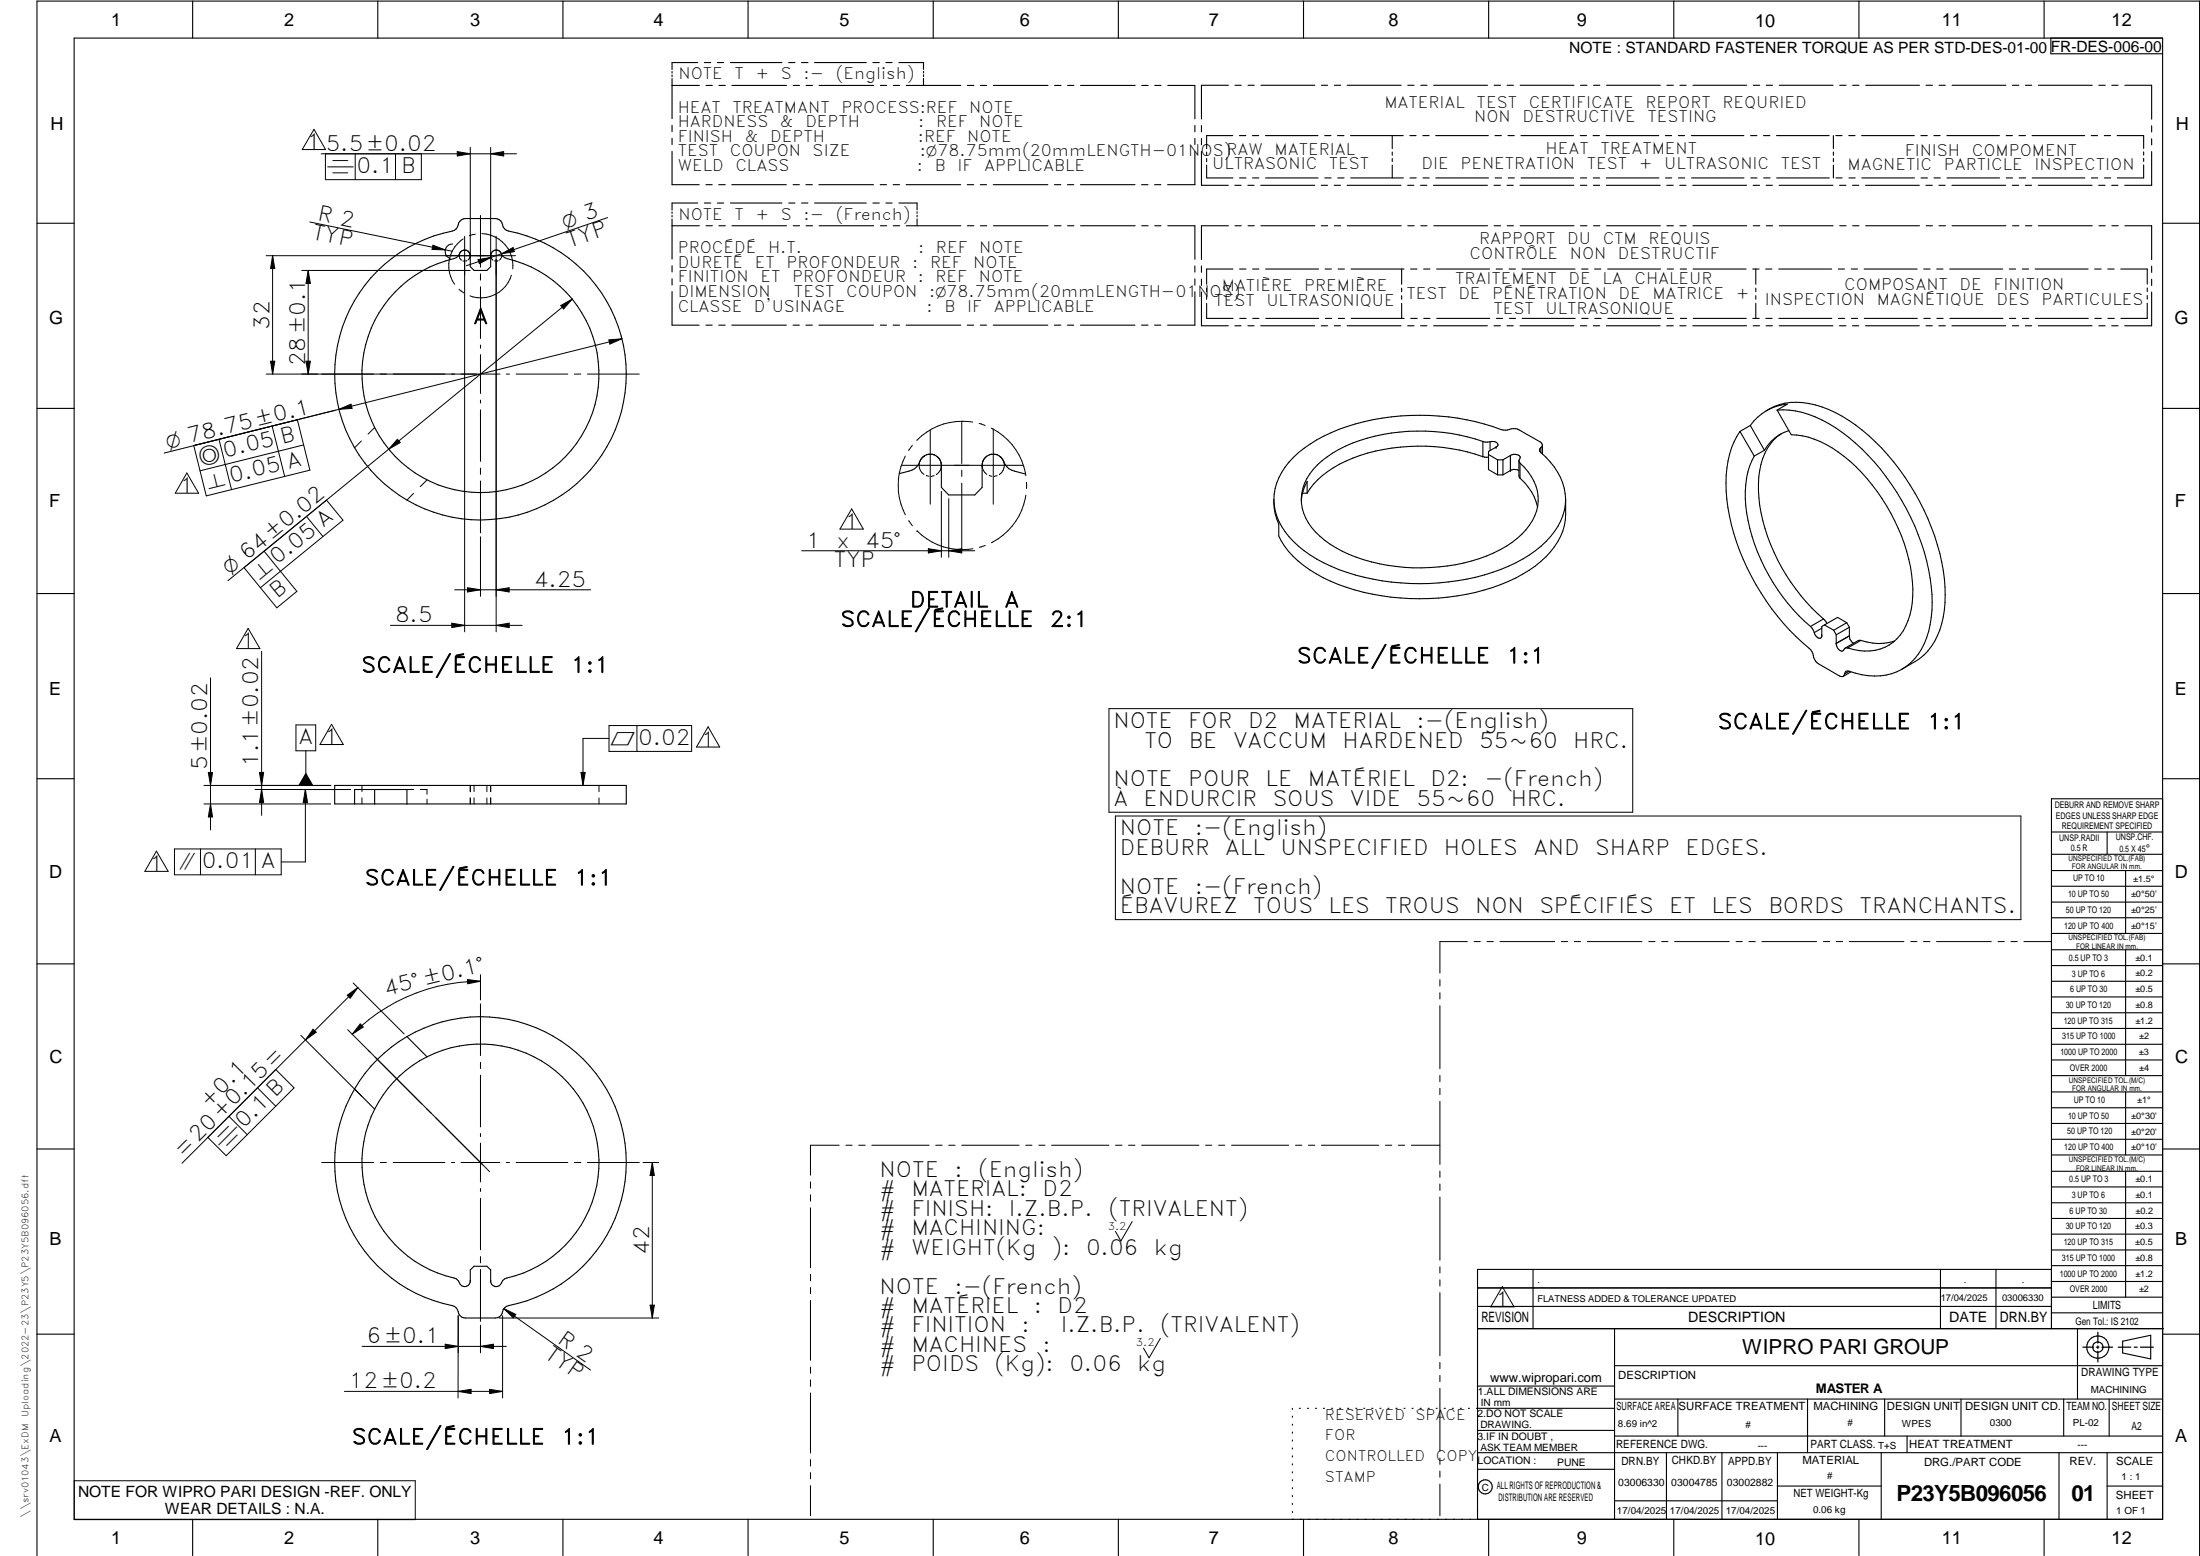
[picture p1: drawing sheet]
<svg xmlns="http://www.w3.org/2000/svg" width="594mm" height="420mm" viewBox="0 0 594 420" stroke-linecap="round" stroke-linejoin="round" font-family="sans-serif">
<g fill="none" stroke="#000" stroke-width=".3">
<path d="M20 10.3h564v400h-564zM52 .3v10M102 .3v10M152 .3v10M181.5 19.3v.4M188.4 16.9h-6.9v1.9M190.2 16.9h1.7M193.7 16.9h1.7M197.2 16.9h14M202 .3v10M213 16.9h1.7M216.4 16.9h1.8"/>
<path d="M220 16.9h13.9M235.7 16.9h1.7M239.2 16.9h1.7M242.7 16.9h6.7v1.9M249.4 19.3v.4M252 .3v10M302 .3v10M352 .3v10M402 .3v10M452 .3v10M502 .3v10M552 .3v10"/>
<path d="M553.8 10.3v4.2h30.2M181.5 33.8v1.8M181.5 37.3v1.7M181.5 23.1h7.3M181.5 20.2v.5M181.5 21.2v10.8M190.7 23.1h1.7M194.1 23.1h1.8M197.6 23.1h14.8M214.2 23.1h1.7M217.7 23.1h1.7M221.2 23.1h14.7"/>
<path d="M237.7 23.1h1.7M241.2 23.1h1.7M244.7 23.1h14.8M249.4 20.2v.5M249.4 21.2v1.9M261.2 23.1h1.8M264.7 23.1h1.7M268.3 23.1h14.7M284.8 23.1h1.7M288.3 23.1h1.7M291.8 23.1h14.7M308.3 23.1h1.7"/>
<path d="M311.8 23.1h1.7M315.3 23.1h7.4v9M322.7 33.9v1.7M322.7 37.4v1.7M324.4 33.9v1.7M324.4 37.4v1.7M331.7 23h-7.3v9.1M332.9 36.6h-7.1v3.5M333.5 23h1.7M334.7 36.6h1.7M337 23h1.7M338.2 36.6h1.7"/>
<path d="M340.5 23h14.5M341.7 36.6h14.2M356.8 23h1.7M357.7 36.6h1.7M360.3 23h1.7M361.2 36.6h1.7M363.8 23h14.6M364.7 36.6h14.2M376 36.6v3.5M380.1 23h1.7M380.7 36.6h1.7M383.7 23h1.7"/>
<path d="M384.2 36.6h1.7M387.1 23h14.6M387.7 36.6h14.2M403.5 23h1.7M403.7 36.6h1.7M407 23h1.7M407.2 36.6h1.7M410.5 23h14.5M410.7 36.6h14.2M426.7 36.6h1.7M426.8 23h1.7M430.2 36.6h1.7"/>
<path d="M430.3 23h1.7M433.7 36.6h14.2M433.8 23h14.5M449.7 36.6h1.7M450.1 23h1.8M453.2 36.6h1.7M453.6 23h1.7M456.7 36.6h14.2M457.2 23h14.5M472.7 36.6h1.7M473.4 23h1.8M476.2 36.6h1.7"/>
<path d="M477 23h1.7M479.7 36.6h14.2M480.5 23h14.5M495.1 36.6v3.5M495.7 36.6h1.7M496.8 23h1.7M499.2 36.6h1.7M500.3 23h1.7M502.7 36.6h14.2M503.8 23h14.5M518.7 36.6h1.7M520.1 23h1.7"/>
<path d="M522.2 36.6h1.7M523.6 23h1.7M525.7 36.6h14.2M527.1 23h14.5M541.7 36.6h1.7M543.4 23h1.8M545.2 36.6h1.7M546.9 23h1.7M548.7 36.6h14.2M550.5 23h14.5M564.7 36.6h1.7M566.8 23h1.7"/>
<path d="M568.2 36.6h1.7M570.3 23h1.7M571.7 36.6h7.2v3.5M573.8 23h7.2v9.2M581 34v1.6M581 37.5v1.7M181.5 40.9v9h7.3M181.5 57.2v.5M181.5 58.2v.4M181.5 59.1v10.9M188.4 54.8h-6.9v1.9M190.2 54.8h1.7"/>
<path d="M190.6 49.9h1.7M193.7 54.8h1.7M194.1 49.9h1.7M197.2 54.8h14M197.6 49.9h14.7M213 54.8h1.7M214.2 49.9h1.7M216.4 54.8h1.8M217.6 49.9h1.8M220 54.8h13.9M221.1 49.9h14.8M235.7 54.8h1.7"/>
<path d="M237.7 49.9h1.7M239.2 54.8h1.7M241.2 49.9h1.7M242.7 54.8h4.9v1.9M244.7 49.9h14.7M247.6 57.2v.4M247.6 58.1v.4M247.6 59.1v1.9M261.2 49.9h1.7M264.7 49.9h1.7M268.2 49.9h14.7M284.7 49.9h1.8"/>
<path d="M288.2 49.9h1.7M291.8 49.9h14.7M308.3 49.9h1.7M311.8 49.9h1.7M322.7 40.9v9h-7.4M324.4 40.9v9.1h7.3M325.8 44.6v3.4h7.1M325.8 41.1v.8M325.8 42.8v.8M333.5 50h1.6M334.7 48h1.8M337 50h1.7"/>
<path d="M338.2 48h1.7M340.4 50h14.6M341.8 48h14.1M356.8 50h1.7M357.8 48h1.6M360.3 50h1.7M361.2 48h1.8M363.8 50h14.5M364.7 48h14.3M376 41.1v.8M376 42.8v.8M376 44.6v3.4"/>
<path d="M380.1 50h1.7M380.7 48h1.7M383.6 50h1.7M384.3 48h1.6M387.1 50h14.6M387.7 48h14.2M403.4 50h1.8M403.7 48h1.8M406.9 50h1.7M407.2 48h1.7M410.5 50h14.5M410.8 48h14.1"/>
<path d="M426.8 50h1.7M426.8 48h1.6M430.2 48h1.8M430.3 50h1.7M433.7 48h14.3M433.8 50h14.5M449.7 48h1.7M450.1 50h1.7M453.3 48h1.6M453.6 50h1.7M456.8 48h14.2M457.1 50h14.5"/>
<path d="M472.8 48h1.7M473.4 50h1.7M476.2 48h1.8M476.9 50h1.7M479.8 48h14.2M480.4 50h14.6M495.1 41.1v.8M495.1 42.8v.8M495.1 44.6v3.4M495.8 48h1.7M496.7 50h1.8M499.3 48h1.7"/>
<path d="M500.2 50h1.7M502.7 48h14.3M503.8 50h14.5M518.7 48h1.8M520.1 50h1.7M522.3 48h1.7M523.6 50h1.7M525.8 48h14.2M527.1 50h14.5M541.8 48h1.7M543.4 50h1.7M545.2 48h1.8"/>
<path d="M546.9 50h1.7M548.8 48h14.2M550.4 50h14.5M564.8 48h1.7M566.7 50h1.7M568.3 48h1.7M570.2 50h1.7M578.9 41v.9M578.9 42.8v.8M578.9 44.5v3.5h-7.2M581 40.9v9.1h-7.3M10 60.3h10"/>
<path d="M101.9 73.2a40.9 40.9 0 0 1 20.8-11 2.71 2.71 0 0 0 1.2-2 2.15 2.15 0 0 1 1.8-1.2h8a2.24 2.24 0 0 1 2.2 2.3l.8 .9a39.4 39.4 0 0 1 30.6 50.9 39.4 39.4 0 0 1-54.7 23.3 39.4 39.4 0 0 1-15.6-57.3l3.2-4.1zM127 69.1v2.9l1 1h3.5l1-1v-2.9M127 69.1h.1M127 69.1a1.5 1.5 0 0 0-1.2-1.6 1.5 1.5 0 0 0-1.7 1l-.8 1.1a32.1 32.1 0 0 0-24.4 23.1 32.1 32.1 0 0 0 9.5 32.2 32 32 0 0 0 49.8-9.2 32 32 0 0 0-21.3-45.9 2.33 2.33 0 0 1-1.7-1.7 1.48 1.48 0 0 0-1.8-.5 1.48 1.48 0 0 0-.9 1.5M132.5 69.1h.1M181.5 71.8v1.6M181.5 75.3v1.7M181.5 78.7v9.1h7.3M181.5 61h7.3M190.7 61h1.7M194.1 61h1.8M197.6 61h14.8"/>
<path d="M214.2 61h1.7M217.7 61h1.7M221.2 61h14.7M237.7 61h1.7M241.2 61h1.7M244.7 61h14.8M261.2 61h1.8M264.7 61h1.7M268.3 61h14.7M284.8 61h1.7M288.3 61h1.7M291.8 61h14.7"/>
<path d="M308.3 61h1.7M311.8 61h1.7M315.3 61h7.4v9M322.7 71.8v1.7M322.7 75.3v1.7M322.7 78.8v9h-7.4M324.4 71.8v1.7M324.4 75.4v1.6M324.4 78.8v9.2h7.3M325.8 77.8v1M325.8 79.8v1M331.7 61h-7.3v9.1"/>
<path d="M332.9 72.6h-7.1v4.2M333.5 61h1.7M334.7 72.6h1.8M337 61h1.7M338.2 72.6h1.7M340.5 61h14.5M341.8 72.6h14.3M356.8 61h1.7M357.8 72.6h1.7M360.3 61h1.7M361.4 72.6h1.6M363.8 61h14.6"/>
<path d="M364.8 72.6h14.3M378.5 72.6v4.2M378.5 77.8v1M378.5 79.8v1M380.1 61h1.8M380.9 72.6h1.7M383.7 61h1.7M384.4 72.6h1.7M387.2 61h14.5M387.9 72.6h14.3M403.5 61h1.7M404 72.6h1.7"/>
<path d="M407 61h1.7M407.5 72.6h1.7M410.5 61h14.5M411 72.6h14.3M426.8 61h1.7M427.1 72.6h1.7M430.3 61h1.7M430.6 72.6h1.7M433.8 61h14.5M434.1 72.6h14.3M450.1 61h1.8M450.2 72.6h1.7"/>
<path d="M453.6 61h1.7M453.7 72.6h1.7M457.2 61h14.5M457.2 72.6h14.3M473.3 72.6h1.7M473.4 61h1.8M474.1 72.6v4.2M474.1 77.8v1M474.1 79.8v1M476.8 72.6h1.7M477 61h1.7M480.3 72.6h14.3"/>
<path d="M480.5 61h14.5M496.4 72.6h1.7M496.8 61h1.7M499.9 72.6h1.7M500.3 61h1.7M503.4 72.6h14.3M503.8 61h14.5M519.5 72.6h1.7M520.1 61h1.7M523 72.6h1.7M523.6 61h1.7M526.5 72.6h14.3"/>
<path d="M527.1 61h14.5M542.6 72.6h1.7M543.5 61h1.7M546.1 72.6h1.7M546.9 61h1.8M549.6 72.6h14.3M550.5 61h14.5M565.7 72.6h1.7M566.8 61h1.7M569.2 72.6h1.7M570.3 61h1.7M572.7 72.6h7.1v4.1"/>
<path d="M573.8 61h7.2v9.1M579.8 77.8v.9M579.8 79.8v1M581 71.9v1.7M581 75.4v1.7M581 78.9v9.1h-7.3M584 60.3h10M190.6 87.8h1.7M194.1 87.8h1.7M197.6 87.8h14.7M214.2 87.8h1.7M217.6 87.8h1.8"/>
<path d="M221.1 87.8h14.8M237.7 87.8h1.7M241.2 87.8h1.7M244.7 87.8h14.7M261.2 87.8h1.7M264.7 87.8h1.7M268.2 87.8h14.7M284.7 87.8h1.8M288.2 87.8h1.7M291.8 87.8h14.7M308.3 87.8h1.7M311.8 87.8h1.7"/>
<path d="M325.8 81.9v4.1h7.2M333.5 88h1.6M334.8 86h1.7M337 88h1.7M338.3 86h1.7M340.4 88h14.6M341.8 86h14.3M356.8 88h1.7M357.9 86h1.7M360.3 88h1.7M361.4 86h1.7M363.8 88h14.5"/>
<path d="M364.9 86h14.3M378.5 81.9v4.1M380.1 88h1.7M381 86h1.7M383.6 88h1.7M384.5 86h1.7M387.1 88h14.6M388 86h14.3M403.4 88h1.8M404.1 86h1.7M406.9 88h1.7M407.6 86h1.7"/>
<path d="M410.5 88h14.5M411 86h14.4M426.8 88h1.7M427.1 86h1.8M430.3 88h1.7M430.7 86h1.6M433.8 88h14.5M434.2 86h14.3M450.1 88h1.7M450.3 86h1.6M453.6 88h1.7M453.8 86h1.7"/>
<path d="M457.1 88h14.5M457.2 86h14.3M473.3 86h1.8M473.4 88h1.7M474.1 81.9v4.1M476.8 86h1.7M476.9 88h1.7M480.3 86h14.4M480.4 88h14.6M496.4 86h1.7M496.7 88h1.8M499.9 86h1.7"/>
<path d="M500.2 88h1.7M503.4 86h14.3M503.8 88h14.5M519.5 86h1.7M520.1 88h1.7M523 86h1.7M523.6 88h1.7M526.5 86h14.3M527.1 88h14.5M542.6 86h1.7M543.4 88h1.7M546.1 86h1.7"/>
<path d="M546.9 88h1.7M549.6 86h14.3M550.4 88h14.5M565.7 86h1.7M566.8 88h1.6M569.2 86h1.7M570.2 88h1.8M579.8 81.9v4.1h-7.1M10 110.3h10M400.4 119.2a51.1 51.1 0 0 0-38.9 2.2 18.7 18.7 0 0 0-9.7 10.5 12.5 12.5 0 0 0 4.6 12.9 36.7 36.7 0 0 0 20.6 8.2 48 48 0 0 0 29.8-5.5 17.1 17.1 0 0 0 8.4-10.9 12.6 12.6 0 0 0-4.7-11.5M400.4 119.2v4.1M400.4 119.2l.6 .2 1.4-.1"/>
<path d="M402.4 119.3l.4-.1a1.24 1.24 0 0 1 1.7 1.1l-.5 .4M402.4 119.3v2.4M469.9 116.5a27 27 0 0 0-3.6 18.2 64.2 64.2 0 0 0 22.6 40.7l.6 1.1 .2 1 .9 1.4 6.1 3.6a.85 .85 0 0 0 1.4-.6M469.9 116.5l3.8 6.6M472.6 114.9l-2.7 1.6M472.6 114.9l3.9 6.7M477 110.9a14.4 14.4 0 0 0-4.4 4M477 110.9a15.6 15.6 0 0 1 13.3-1.6 41.4 41.4 0 0 1 19.5 13.6 62.5 62.5 0 0 1 15.4 35.6 24.2 24.2 0 0 1-4.6 17.3 20.5 20.5 0 0 1-7 4.9M479.9 110.7a26.6 26.6 0 0 1 17.6 6.1 63.6 63.6 0 0 1 24 41.5 27.1 27.1 0 0 1-3.5 18.3 14.3 14.3 0 0 1-15.2 5.6l-3.5-1M479.9 110.7l3.8 6.7a23.6 23.6 0 0 1 14.3 5.8 51.5 51.5 0 0 1 18.4 33.9 20.8 20.8 0 0 1-3.2 14.4 11.9 11.9 0 0 1-12.7 3.9l-1.6-.4M479.9 110.7l2.7-1.6a13.9 13.9 0 0 0-5.6 1.8M481.1 117.1a13.9 13.9 0 0 0-5.9 9.9 40.9 40.9 0 0 0 4.8 24.2 53.6 53.6 0 0 0 12.4 15.9"/>
<path d="M483.1 116.3a11.5 11.5 0 0 0-6.6 5.3M584 110.3h10M254.2 125.9h.1M254.2 125.9a3 3 0 0 0-2.4-3.2 3 3 0 0 0-3.4 1.9 3.8 3.8 0 0 1-2.9 2.6l-2.6 .7M254.2 125.9v5.7l2 2h7l2-2v-5.7M265.2 125.9h.1M265.2 125.9a3 3 0 0 1 2.4-3.2 3 3 0 0 1 3.5 1.9 3.8 3.8 0 0 0 2.8 2.6l3 .8M344 134.9v.9M344 134.9a14.1 14.1 0 0 0 1.3 6.6v3.2a24.9 24.9 0 0 0 12 11.3 62.9 62.9 0 0 0 52 .1 26.4 26.4 0 0 0 12.1-11.3 13.8 13.8 0 0 0 1.4-5.9v-4M351.7 133.2h1.3M353 133.2v-3.2a12.4 12.4 0 0 0-1.6 5.3M400.4 123.3a51.4 51.4 0 0 0-38.7 2 22.1 22.1 0 0 0-8.7 7.9"/>
<path d="M400.4 123.3l1.5 .1M401.9 122.7l2.5 1.5M404 120.7h.1M404 120.7l-2.1 1.2v4.9l2.5 1.4M404.4 128.2h1.4M404.4 124.2v4M404.4 124.2h1.4M405.8 124.2v4M407.9 127a2.15 2.15 0 0 1 2.3 .1M407.9 127h.1M407.9 123h.1M407.9 123v4"/>
<path d="M407.9 123l1.2-.3a1.18 1.18 0 0 1 1.4 1 .92 .92 0 0 0 0 1.4M407.9 123l-2.1 1.2M407.9 127l-2.1 1.2M410.2 124.4v4.1l.3 .6M410.5 129.1a14.4 14.4 0 0 1 4.7 7.8M410.5 125.1v4M416 122.2a17.5 17.5 0 0 1 6.8 12.6 17.8 17.8 0 0 1-8.2 13.9 50.7 50.7 0 0 1-26 8.7 60.7 60.7 0 0 1-31.1-5.4 24.4 24.4 0 0 1-12.7-12.7l-.7-2.9M416.1 120.9a.83 .83 0 0 0 .4-.9 .83 .83 0 0 0-.6-.7l-6.1-3.4-1.7-.1-1 .3a6.3 6.3 0 0 1-4-.9 64.1 64.1 0 0 0-43.7 1.6 28.9 28.9 0 0 0-13.3 10.8 14.3 14.3 0 0 0-2.1 7.3M416.1 120.9v1.3M416.1 120.9a.78 .78 0 0 0-.1 1.3M416.5 120.2v2.4M473.7 123.1a25.5 25.5 0 0 0-1.6 17.5 52.5 52.5 0 0 0 16.8 28.6"/>
<path d="M476.5 121.6l-2.8 1.5M10 160.3h10M488.9 169.2l1 1.6M489.9 170.8l.4 .9a.89 .89 0 0 0 .8 .6 .89 .89 0 0 0 .8-.4v-.4M491.9 169.6l-2 1.2M491.9 171.5h.1M492.4 167.1l.9 1.3M492.4 167.1l-3.5 2.1M492.7 168.7l-.8 .5v2.3M492.7 168.7l2.5 1.5M495.2 170.2l.6 1.2M495.8 171.4v2.3"/>
<path d="M495.8 173.7a1.68 1.68 0 0 0 1.9 2 .93 .93 0 0 1 1.2-.7M495.8 173.7h.1M498.7 168.1l.7 1.3M498.7 168.1l-2.5-1.4-3.5 2M498.7 168.1l-3.5 2.1M499.4 169.4l-3.6 2M499.4 169.4v2.3M499.4 171.7h.1M499.4 171.7a2.15 2.15 0 0 0 1.1 2M499.4 171.7l-3.6 2M502.5 172.9l-3.6 2.1M502.5 172.9a14 14 0 0 0 9.1 .2"/>
<path d="M502.5 172.9l-.7 .1-3.5 2M584 160.3h10M499.3 181.2a.8 .8 0 0 0-1.2 .7M499.3 181.3l-1.2 .6M499.8 181.4l-2.1 1.2M10 210.3h10M90.4 212.1h78.7v5h-78.7zM95.8 217.1v-3.9h14.1v3.9M101.2 213.2v3.9M584 215.7h-30v143.1M584 210.3h10M554 224.7h30"/>
<path d="M554 230.7h30M554 235.1h30M554 239.3h30M569 224.7v6M574 235.1v17M554 243.6h30M554 247.8h30M554 252.1h30M554 256.5h30M574 256.5v33.9M10 260.3h10M109.9 279.9a39.4 39.4 0 0 1 56.8 20.5 39.4 39.4 0 0 1-30 52.4 2.43 2.43 0 0 0-1.2 2 1.89 1.89 0 0 1-1.8 1.1h-8a2.32 2.32 0 0 1-2.2-2.3l-.8-.8a39.5 39.5 0 0 1-26.9-58.8"/>
<path d="M109.9 279.9l5.4 5.5M109.9 279.9a39.5 39.5 0 0 0-14.1 14.1M554 260.7h30M554 265h30M554 269.2h30M554 273.5h30M554 277.7h30M584 260.3h10M95.8 294l5.4 5.5M101.2 299.5a32.1 32.1 0 0 0 22.1 45.9l.4 .4a2.04 2.04 0 0 0 1.9 1.6 1.51 1.51 0 0 0 1.4-1.6M115.3 285.4a32 32 0 0 1 44.7 18 32 32 0 0 1-23.8 42l-.5 .4a1.67 1.67 0 0 1-1.2 1.5 1.67 1.67 0 0 1-1.8-.6l-.2-.9M115.3 285.4a31.9 31.9 0 0 0-14.1 14.1"/>
<path d="M554 282h30M554 286.2h30M554 290.4h30M554 294.9h30M554 299.1h30M574 294.9v17M10 310.3h10M554 303.4h30M554 307.6h30M554 311.9h30M554 316.3h30M574 316.3v34"/>
<path d="M584 310.3h10M554 320.5h30M554 324.8h30M554 329h30M554 333.2h30M554 337.5h30M127 345.8h.1M132.5 345.8v-2.9l-1-1h-3.5l-1 1v2.9M132.5 345.8h.1M399 358.8h185.2M399 352.8h155M399 347.8h155"/>
<path d="M414 342.8v16M436 358.8v51.5M524 342.8v16M539 342.8v16M554 341.8h30M554 346h30M554 350.3h30M554 354.5h30M554 342.8h-155v67.5M561 358.8v19M10 360.3h10M399 374.3h37"/>
<path d="M436 377.8h148M453.1 377.8v10M488.1 377.8v14.5M508.9 377.8v10M529.5 377.8v10M557.3 377.8v10M569.5 377.8v10M573.2 362.2l7.6-1.6v6.3l-7.6-1.6zM584 368.8h-148M584 360.3h10M349 380.3v.3M349 382.4v.3"/>
<path d="M349 384.6v.3M349 386.7v.3M349 388.8v.3M349 391v.3M349 393.1v.3M349 395.3v.3M349 397.4v.3M349 399.5v.3M350.9 380.3h.2M353.1 380.3h.2M355.2 380.3h.3M357.4 380.3h.3"/>
<path d="M359.6 380.3h.3M361.7 380.3h.3M363.9 380.3h.3M366.1 380.3h.3M368.3 380.3h.2M370.4 380.3h.3M372.6 380.3h.3M374.8 380.3h.3M376.9 380.3h.4M379.1 380.3h.3M381.3 380.3h.3M383.4 380.3h.4"/>
<path d="M385.6 380.3h.3M387.8 380.3h.3M390 380.3h.3M392.2 380.3h.3M394.3 380.3h.3M396.5 380.3h.3M398.7 380.3h37.3M399 396.7h37M399 392.3h185M399 386.2h37M436 387.8h148M450 392.3v18"/>
<path d="M465 392.3v18M480 392.3v18M508 392.3v18M515 387.8v4.5M556 392.3v18M569 392.3v18M52 410.3v9.7M102 410.3v9.7M152 410.3v9.7M202 410.3v9.7M252 410.3v9.7M302 410.3v9.7"/>
<path d="M349 401.7v.3M349 403.8v.4M349 406v.3M349 408.1v.3M352 410.3v9.7M402 410.3v9.7M436 405.3h44M452 410.3v9.7M480 401.3h28M502 410.3v9.7M552 410.3v9.7M569 401.3h15"/>
<path d="M10 420v-419.7h584v419.7"/>
<circle cx="566.5" cy="363.7" r="1.39"/>
<circle cx="566.5" cy="363.8" r="3"/>
<circle cx="401.1" cy="401.5" r="1.9"/>
</g>
<g fill="none" stroke="#000" stroke-width=".27">
<path d="M84.8 34.9l3.1 5.5h-6.3zM127 39.8v29.8M132.5 39.8v29.8M83.6 59.9l38.6 8M86.7 41.5h52.8M95.9 41.5v7M106.8 41.5v7M113.8 41.5v7h-25.9v-7M123.5 40.9l3.5 .6-3.5 .6zM129.7 58.2v13.9M132.5 41.5l3.5-.6v1.2zM164.1 58.8l-28.7 9.7"/>
<path d="M71.9 69h67.3M73.6 69v32M73.6 69l.6 3.5h-1.1zM81.5 73h45.5M83.2 73l.6 3.5h-1.2zM83.2 73v28M116.9 66.2l3.3 1.3-3.5-.1zM122.3 65.9a2.02 2.02 0 0 0-2.1 1.6 2.02 2.02 0 0 0 1.4 2.3M123.9 78.1l1.4 1M124.6 67.8a1.47 1.47 0 0 0 .1 2.4M125 70.4l.3 .1M125.1 64.5a8.6 8.6 0 0 0-2.3 12.3"/>
<path d="M125.3 67.6h-.3M125.5 63.8v106.8M125.7 67.6h.3M126 70.4l-.3 .1M126.4 67.8a1.5 1.5 0 0 1 0 2.4M128.3 63.2l-1.6 .5M129.1 70.1l3.5-.6-3.2 1.7zM129.7 74v1.6M129.7 77.4v14M130.1 63.1a8.7 8.7 0 0 1 8.4 9.5M132.5 69.3l.6 .9M133.1 67.8l-.6 1"/>
<path d="M133.5 70.4l.3 .1M133.8 67.6h-.3M134 63.8v106.8M134.1 67.6h.4M134.5 70.4l-.3 .1M134.8 67.8l.6 .7M135.4 68.5l-9.5 3.3M135.4 68.5l3.2-1.7 .3 1.1zM135.4 68.5a1.47 1.47 0 0 1-.5 1.7M138.1 74.3a8.6 8.6 0 0 1-11.2 5.6M73.1 97.5h1.1l-.6 3.5zM82.6 97.5h1.2l-.6 3.5z"/>
<path d="M129.7 93.2v.8M129.7 95.8v10.5M151.4 82.5l3.1-1.7-2.3 2.6zM154.5 80.8l-93 76M164.4 91.8l3.5-.3-3.2 1.4zM167.9 91.5l-76.4 19M59.1 118.6l3.4 13.6M71.9 101h63.1M73.5 115.1l3.4 13.6M90.5 110.8l-38.2 9.5M91.5 110.5l-47.2 11.8M91.5 110.5l3.3-1.4 .3 1.2z"/>
<path d="M97.6 119.1l-1.8 1.8M101.2 115.4l-1.8 1.8M107.3 118.6l.8 .9-3.1 1.8zM129.7 108v.8M129.7 110.7v13.9M136.7 101h.9M139.4 101h13.9M155.1 101h1.7M158.6 101h14M251.2 116.1v20M259.7 113.7v11.5M262.7 114a17.2 17.2 0 0 0-15.1 4.9"/>
<path d="M264.4 114.3l1.6 .6M267.7 115.6a17.1 17.1 0 0 1 9.3 12.8M268.2 115.9v20.2M50.5 127.7l3.1 5.5h-6.3zM82 120.1l-28 7M82 120.1l-1.7-6.7-28 6.9M82 120.1l1.7 6.9-28 6.9-3.4-13.6M82.8 139.4l4.4 5.5M111.7 133.2l-1.8 1.8M115.3 129.6l-1.8 1.8M129.7 126.4v1.7M129.7 129.9v14"/>
<path d="M230 137.4l3.1 5.5h-6.3zM243.5 125.6h32.8M244.5 123.1a17.5 17.5 0 0 0 0 15.9M246.4 120.2l-1 1.4M249.5 123.1a2.99 2.99 0 0 0 0 5M250.1 128.4l.8 .2M250.9 122.6l-.8 .2M251.6 122.6l.7 .2M252.3 128.4l-.7 .2M252.9 123.1a2.99 2.99 0 0 1 0 5M254.2 132.7v17.8M256.2 134.7v15.8"/>
<path d="M259.7 127v1.7M259.7 130.5v18.8l-3.5-.6 3.5-.5M266.5 123.1a3 3 0 0 0 0 5M267.2 128.4l.6 .2M267.8 122.6l-.6 .2M268.6 122.6l.7 .2M269.3 128.4l-.7 .2M269.9 123.1a2.99 2.99 0 0 1 0 5M277 133.7a17.2 17.2 0 0 1-9.3 12.9M277.2 130.2v1.7M71.3 148.8l8.9 10.9-5.4 4.4-8.9-10.8 22.3-18.3 4.4 5.5-22.3 18.2M122.8 159.3h36.7"/>
<path d="M126.2 158.7l3.5 .6-3.5 .6zM129.7 144.9v16.1M134 159.3l3.5-.6v1.2zM216.5 148.7h46.7M245.4 140.6l1 1.4M247.6 143.3a17 17 0 0 0 15.1 4.9M247.6 143.3h.1M250.7 148.2l3.5 .5-3.5 .6zM266.1 147.3l-1.7 .5M67 169.7l3.2 5.4h-6.3zM70.6 175.9v44.3M105.4 168.9h35.6"/>
<path d="M122 168.3l3.5 .6-3.5 .6zM134 168.9l3.5-.6v1.2zM56.8 183v41.1M79.9 195.7h5.4v7h-5.4zM89.5 195.6l3.2 5.4h-6.3zM164.5 195.9h22.3v7h-22.3zM164.5 199.4h-7.1v12.7M172 195.9v7M191.2 196.3l3.1 5.4h-6.2zM299.5 191.3h141.4v28h-141.4zM55.1 217.1h34.2M55.1 212.1h34.2"/>
<path d="M56.3 208.6h1.1l-.6 3.5zM56.8 217.1l.6 3.5h-1.1zM68.9 213.2h25.8M70.1 208.6h1.1l-.6 3.5zM70.6 213.2l.6 3.5h-1.1zM82.5 213.2v19.5h-6.6M82.5 213.2l.6 3.5h-1.2zM82.6 202.7v9.4M97.7 212.1v1.6M97.7 215.4v1.7M109.9 213.2h1.8M113.5 213.2h1.8v1.3"/>
<path d="M115.3 215.8v1.3M127 212.1v1.7M127 215.5v1.6M128 212.1v1.6M128 215.4v1.7M131.5 212.1v1.7M131.5 215.5v1.6M132.5 212.1v1.6M132.5 215.4v1.7M156.9 208.6h1.1l-.6 3.5zM161.7 212.1v1.7M161.7 215.5v1.6"/>
<path d="M42.2 229.8l3.2 5.5h-6.3zM47.1 229.2h28.8v7h-28.8zM54.1 229.2v7M69 229.2v7M301.2 220.3h244.5v28h-244.5zM396.2 254.3h-7.4v8.5M398.1 254.3h1.6M401.5 254.3h1.8M405 254.3h14.8M421.6 254.3h1.7M425.1 254.3h1.7M428.6 254.3h14.8"/>
<path d="M445.2 254.3h1.7M448.7 254.3h1.7M452.2 254.3h14.8M468.8 254.3h1.7M472.3 254.3h1.7M475.8 254.3h14.8M492.4 254.3h1.7M495.8 254.3h1.8M499.4 254.3h14.7M516 254.3h1.6M519.4 254.3h1.8M522.9 254.3h14.8"/>
<path d="M539.5 254.3h1.7M543 254.3h1.7M546.5 254.3h7.4M81.2 279.6l16.5 16.4M84.5 277.9l.9 .8-2.9 2.1zM93.8 268.7l2.8-2-2 2.8zM93.9 278l37.6 37.6M95.4 265.4l13.7 13.8M96.6 266.7l-47.5 47.4M97.3 276.5l.8 .8-3 2zM126.2 264.5l3.5 .5-3.4 .6zM129.7 271.1v13.9"/>
<path d="M129.7 263.2v6.8M129.7 265a49.1 49.1 0 0 0-34.6 14.3M388.8 264.5v1.8M388.8 268.1v1.6M388.8 271.6v17M69.5 293.8l5 4.9M101.3 285.5l12.6 12.6M115.2 299.4l1.2 1.2M129.7 286.9v1.6M129.7 290.3v14M388.8 290.4v1.7M388.8 293.9v1.7"/>
<path d="M388.8 297.4v17M56.1 307.1l18.4-18.3 4.9 5-18.3 18.3zM61.8 301.5l5 4.9M86.9 313.9h14M102.7 313.9h1.6M106.2 313.9h13.9M121.9 313.9h.9M124.5 313.9h10.5M129.7 306.1v.8M129.7 308.7v10.5M131.6 315.8l.6 .6M136.7 313.9h.9"/>
<path d="M139.4 313.9h13.9M155.1 313.9h1.7M158.6 313.9h14M173.6 313.9h4.3M176.1 313.9l.6 3.5h-1.2zM176.1 313.9v42M218.9 319.2v1.6M226.6 309.2h-7.7v8.1M228.4 309.2h1.7M231.9 309.2h1.7M235.4 309.2h15.5M252.7 309.2h1.7"/>
<path d="M256.2 309.2h1.7M259.7 309.2h15.5M277 309.2h1.7M280.5 309.2h1.7M284 309.2h15.5M301.2 309.2h1.8M304.8 309.2h1.7M308.3 309.2h15.5M325.5 309.2h1.7M329.1 309.2h1.6M332.6 309.2h15.4M349.8 309.2h1.7"/>
<path d="M353.3 309.2h1.7M356.8 309.2h15.5M374.1 309.2h1.7M377.6 309.2h1.7M381.1 309.2h7.7M388.8 316.2v1.7M388.8 319.7v1.7M129.7 320.9v.8M129.7 323.6v13.9M129.7 339.3v1.7M218.9 322.6v1.8M218.9 326.1v16.2"/>
<path d="M305.7 329.9l-3 5.2-1.5-2.6M388.8 323.2v17.1M123.7 355.3v22.2M129.7 342.8v14M129.7 357.8v7.5M134.8 355.9h43.1M135.7 355.3v22.2M136.1 353.4l23.4 16.6M136.1 353.4l3.2 1.5-.7 1zM175.5 352.4h1.2l-.6 3.5zM218.9 344.1v1.8M218.9 347.6v1.7"/>
<path d="M218.9 351.2v16.1M388.8 342.1v1.6M388.8 345.6v1.7M388.8 349v17.1M405.7 347.4l3.1 5.5h-6.3zM93 375.7h42.7M97.8 363.6h38.9M120.2 363l3.5 .6-3.5 .6zM123.7 375.7l3.5-.5v1.1zM129.7 363.6l3.6-.6v1.2zM132.2 375.2l3.5 .5-3.5 .6zM218.9 369.1v1.7"/>
<path d="M218.9 372.6v1.8M218.9 376.1v16.2M313.3 361.4l-3 5.2-1.5-2.6M388.8 367.9v1.7M388.8 371.4v1.7M388.8 374.9v17M20.1 399.8h92v10.5h-92zM218.9 394.1v1.8M218.9 397.6v1.7M388.8 393.7v1.7M388.8 397.2v1.7M218.9 401.2v8.1"/>
<path d="M388.8 400.7v8.6"/>
</g>
<path d="M566.5 359.7v3M562.5 363.8h2.9M566.1 363.8h.7M566.5 363.4v.7M566.5 364.9v2.8M567.6 363.8h2.9M572 363.8h3.4M576.3 363.8h.8M578 363.8h3.5" fill="none" stroke="#000" stroke-width=".34"/>
<g fill="#000">
<path d="M123.5 40.9l3.5 .6-3.5 .6zM132.5 41.5l3.5-.6v1.2zM73.6 69l.6 3.5h-1.1zM83.2 73l.6 3.5h-1.2zM116.9 66.2l3.3 1.3-3.5-.1zM129.1 70.1l3.5-.6-3.2 1.7zM135.4 68.5l3.2-1.7 .3 1.1zM73.1 97.5h1.1l-.6 3.5zM82.6 97.5h1.2l-.6 3.5zM151.4 82.5l3.1-1.7-2.3 2.6zM164.4 91.8l3.5-.3-3.2 1.4zM91.5 110.5l3.3-1.4 .3 1.2z"/>
<path d="M107.3 118.6l.8 .9-3.1 1.8zM126.2 158.7l3.5 .6-3.5 .6zM134 159.3l3.5-.6v1.2zM250.7 148.2l3.5 .5-3.5 .6zM256.2 148.7l3.5-.5v1.1zM122 168.3l3.5 .6-3.5 .6zM134 168.9l3.5-.6v1.2zM56.3 208.6h1.1l-.6 3.5zM70.6 213.2l.6 3.5h-1.1zM70.1 208.6h1.1l-.6 3.5zM82.6 208.6l2 3.5h-4zM82.5 213.2l.6 3.5h-1.2z"/>
<path d="M156.9 208.6h1.1l-.6 3.5zM56.8 217.1l.6 3.5h-1.1zM84.5 277.9l.9 .8-2.9 2.1zM93.8 268.7l2.8-2-2 2.8zM97.3 276.5l.8 .8-3 2zM126.2 264.5l3.5 .5-3.4 .6zM176.1 313.9l.6 3.5h-1.2zM136.1 353.4l3.2 1.5-.7 1zM175.5 352.4h1.2l-.6 3.5zM120.2 363l3.5 .6-3.5 .6zM123.7 375.7l3.5-.5v1.1zM132.2 375.2l3.5 .5-3.5 .6z"/>
<path d="M129.7 363.6l3.6-.6v1.2z"/>
</g>
<g font-size="6">
<text x="512.1" y="405.2">P23Y5B096056</text>
<text x="559.4" y="405.2">01</text>
</g>
<g font-size="5.7">
<text x="82.8" y="40.3">1</text>
<text x="88" y="40.6">5.5±0.02</text>
<text x="96.3" y="46.8">0.1 B</text>
<text x="85.6" y="59.5" transform="rotate(12 85.6 59.5)">R 2</text>
<text x="84" y="64.5" transform="rotate(12 84 64.5)">TYP</text>
<text x="153.7" y="66.9" transform="rotate(-19 153.7 66.9)">TYP</text>
<text x="72.8" y="89" transform="rotate(-90 72.8 89)">32</text>
<text x="127.8" y="87.4">A</text>
<text x="82.4" y="98.9" transform="rotate(-90 82.4 98.9)">28±0.1</text>
<text x="48.5" y="133.1">1</text>
<text x="228" y="142.8">1</text>
<text x="217.7" y="147.9">1</text>
<text x="225.8" y="147.9">x</text>
<text x="233.6" y="147.9">45°</text>
<text x="225.2" y="153.1">TYP</text>
<text x="74.8" y="161.8" transform="rotate(-39 74.8 161.8)">B</text>
<text x="144.2" y="158.4">4.25</text>
<text x="106.7" y="168">8.5</text>
<text x="245.7" y="164">DETAIL</text>
<text x="271.2" y="164">A</text>
<text x="226.9" y="169.2">SCALE/ÉCHELLE</text>
<text x="283.5" y="169.2">2:1</text>
<text x="65.1" y="175.1">1</text>
<text x="350.2" y="179.1">SCALE/ÉCHELLE</text>
<text x="406.8" y="179.1">1:1</text>
<text x="97.6" y="181.6">SCALE/ÉCHELLE</text>
<text x="154.1" y="181.6">1:1</text>
<text x="300.7" y="196.6">NOTE</text>
<text x="320.8" y="196.6">FOR</text>
<text x="337" y="196.6">D2</text>
<text x="349.3" y="196.6">MATERIAL</text>
<text x="382.5" y="196.6">:-(English)</text>
<text x="463.8" y="196.8">SCALE/ÉCHELLE</text>
<text x="520.4" y="196.8">1:1</text>
<text x="80.6" y="201">A</text>
<text x="87.6" y="201">1</text>
<text x="172.3" y="201.2">0.02</text>
<text x="189.2" y="201.6">1</text>
<text x="309" y="201.8">TO</text>
<text x="321" y="201.8">BE</text>
<text x="333" y="201.8">VACCUM</text>
<text x="362.5" y="201.8">HARDENED</text>
<text x="399.4" y="201.8">55~60</text>
<text x="424.9" y="201.8">HRC.</text>
<text x="56" y="208" transform="rotate(-90 56 208)">5±0.02</text>
<text x="69.8" y="207.1" transform="rotate(-90 69.8 207.1)">1.1±0.02</text>
<text x="300.7" y="212.3">NOTE</text>
<text x="320.9" y="212.3">POUR</text>
<text x="341.8" y="212.3">LE</text>
<text x="353.2" y="212.3">MATÉRIEL</text>
<text x="386.3" y="212.3">D2:</text>
<text x="400.8" y="212.3">-(French)</text>
<text x="300.7" y="217.6">À</text>
<text x="308.8" y="217.6">ENDURCIR</text>
<text x="343.7" y="217.6">SOUS</text>
<text x="364.5" y="217.6">VIDE</text>
<text x="382.5" y="217.6">55~60</text>
<text x="408" y="217.6">HRC.</text>
<text x="302.4" y="225.6">NOTE</text>
<text x="322.6" y="225.6">:-(English)</text>
<text x="302.4" y="230.8">DEBURR</text>
<text x="330.9" y="230.8">ALL</text>
<text x="345.8" y="230.8">UNSPECIFIED</text>
<text x="389.9" y="230.8">HOLES</text>
<text x="414.1" y="230.8">AND</text>
<text x="430.7" y="230.8">SHARP</text>
<text x="455.1" y="230.8">EDGES.</text>
<text x="40.3" y="235.2">1</text>
<text x="54.5" y="234.5">0.01 A</text>
<text x="98.5" y="239">SCALE/ÉCHELLE</text>
<text x="155" y="239">1:1</text>
<text x="302.4" y="241.3">NOTE</text>
<text x="322.6" y="241.3">:-(French)</text>
<text x="302.4" y="246.6">ÉBAVUREZ</text>
<text x="338.4" y="246.6">TOUS</text>
<text x="358.7" y="246.6">LES</text>
<text x="374" y="246.6">TROUS</text>
<text x="398.3" y="246.6">NON</text>
<text x="415.7" y="246.6">SPÉCIFIÉS</text>
<text x="450.8" y="246.6">ET</text>
<text x="462.2" y="246.6">LES</text>
<text x="477.5" y="246.6">BORDS</text>
<text x="502.1" y="246.6">TRANCHANTS.</text>
<text x="104.2" y="268.9" transform="rotate(-14 104.2 268.9)">45°±0.1°</text>
<text x="56.3" y="299.3" transform="rotate(-45 56.3 299.3)">+0.1</text>
<text x="65.8" y="304.9" transform="rotate(-45 65.8 304.9)">0.1 B</text>
<text x="49.4" y="312.6" transform="rotate(-45 49.4 312.6)">=20+0.15=</text>
<text x="237.5" y="317.8">NOTE</text>
<text x="257.7" y="317.8">:</text>
<text x="264.1" y="317.8">(English)</text>
<text x="237.5" y="323">#</text>
<text x="246.1" y="323">MATERIAL:</text>
<text x="281.5" y="323">D2</text>
<text x="237.5" y="328.3">#</text>
<text x="246.1" y="328.3">FINISH:</text>
<text x="272.4" y="328.3">I.Z.B.P.</text>
<text x="299.3" y="328.3">(TRIVALENT)</text>
<text x="237.5" y="333.5">#</text>
<text x="246.1" y="333.5">MACHINING:</text>
<text x="175.3" y="338.9" transform="rotate(-90 175.3 338.9)">42</text>
<text x="237.5" y="338.8">#</text>
<text x="246.1" y="338.8">WEIGHT(Kg</text>
<text x="284" y="338.8">):</text>
<text x="293.3" y="338.8">0.06</text>
<text x="311.6" y="338.8">kg</text>
<text x="237.5" y="349.3">NOTE</text>
<text x="257.7" y="349.3">:-(French)</text>
<text x="403.7" y="352.8">1</text>
<text x="237.5" y="354.5">#</text>
<text x="237.5" y="359.8">#</text>
<text x="246.1" y="354.5">MATÉRIEL</text>
<text x="246.1" y="359.8">FINITION</text>
<text x="275.8" y="359.8">:</text>
<text x="279.2" y="354.5">:</text>
<text x="285.6" y="354.5">D2</text>
<text x="286.4" y="359.8">I.Z.B.P.</text>
<text x="313.3" y="359.8">(TRIVALENT)</text>
<text x="99" y="362.7">6±0.1</text>
<text x="150.3" y="362.4" transform="rotate(35 150.3 362.4)">R 2</text>
<text x="237.5" y="365">#</text>
<text x="246.1" y="365">MACHINES</text>
<text x="281.5" y="365">:</text>
<text x="146.8" y="366.3" transform="rotate(35 146.8 366.3)">TYP</text>
<text x="237.5" y="370.3">#</text>
<text x="246.1" y="370.3">POIDS</text>
<text x="268.5" y="370.3">(Kg):</text>
<text x="288.8" y="370.3">0.06</text>
<text x="307.1" y="370.3">kg</text>
<text x="94.2" y="374.8">12±0.2</text>
<text x="95" y="390">SCALE/ÉCHELLE</text>
<text x="151.5" y="390">1:1</text>
</g>
<text font-size="5.6" x="470.5" y="365.5">WIPRO PARI GROUP</text>
<g font-size="5.4">
<text x="88.2" y="46.8">d</text>
<text x="152.6" y="61.8" transform="rotate(-19 152.6 61.8)">O 3</text>
<text x="45.3" y="121.2" transform="rotate(-14 45.3 121.2)">O 78.75±0.1</text>
<text x="54.3" y="125.3" transform="rotate(-14 54.3 125.3)">a0.05 B</text>
<text x="56.3" y="132" transform="rotate(-14 56.3 132)">n 0.05 A</text>
<text x="62" y="155.4" transform="rotate(-39 62 155.4)">O 64±0.02</text>
<text x="70.1" y="156.6" transform="rotate(-39 70.1 156.6)">n 0.05 A</text>
<text x="164.8" y="201.2">r</text>
<text x="48.4" y="234.5">i</text>
<text x="60.1" y="310.6" transform="rotate(-45 60.1 310.6)">d</text>
</g>
<g font-size="4.9">
<text x="30" y="6.9">1</text>
<text x="76.7" y="6.9">2</text>
<text x="127" y="6.9">3</text>
<text x="176.5" y="6.9">4</text>
<text x="226.7" y="6.9">5</text>
<text x="275.4" y="6.9">6</text>
<text x="326.4" y="6.9">7</text>
<text x="375" y="6.9">8</text>
<text x="425.8" y="6.9">9</text>
<text x="473.9" y="7.3">10</text>
<text x="524.3" y="6.9">11</text>
<text x="570.2" y="6.9">12</text>
<text x="13.6" y="35.1">H</text>
<text x="587.6" y="35.1">H</text>
<text x="13.2" y="87.5">G</text>
<text x="587.2" y="87.5">G</text>
<text x="13.2" y="137">F</text>
<text x="587.2" y="137">F</text>
<text x="13.2" y="187.6">E</text>
<text x="587.2" y="187.6">E</text>
<text x="13.2" y="237">D</text>
<text x="587.2" y="237">D</text>
<text x="13.4" y="287.1">C</text>
<text x="587.4" y="287.1">C</text>
<text x="13.4" y="336.2">B</text>
<text x="587.4" y="336.2">B</text>
<text x="13.4" y="389.3">A</text>
<text x="587.4" y="389.3">A</text>
<text x="30" y="416.9">1</text>
<text x="76.7" y="416.9">2</text>
<text x="127" y="416.9">3</text>
<text x="176.5" y="416.9">4</text>
<text x="226.7" y="416.9">5</text>
<text x="275.4" y="416.9">6</text>
<text x="326.4" y="416.9">7</text>
<text x="375" y="416.9">8</text>
<text x="425.8" y="416.9">9</text>
<text x="473.9" y="417.3">10</text>
<text x="524.3" y="416.9">11</text>
<text x="570.2" y="416.9">12</text>
</g>
<g font-size="4.3">
<text x="183.2" y="21.4">NOTE</text>
<text x="198.4" y="21.4">T</text>
<text x="204" y="21.4">+</text>
<text x="210.9" y="21.4">S</text>
<text x="217" y="21.4">:-</text>
<text x="225.7" y="21.4">(English)</text>
<text x="373.8" y="29">MATERIAL</text>
<text x="398.7" y="29">TEST</text>
<text x="412.8" y="29">CERTIFICATE</text>
<text x="444.4" y="29">REPORT</text>
<text x="465.1" y="29">REQURIED</text>
<text x="183" y="30.4">HEAT</text>
<text x="183" y="34.4">HARDNESS</text>
<text x="197.8" y="30.4">TREATMANT</text>
<text x="210.6" y="34.4">&amp;</text>
<text x="217.5" y="34.4">DEPTH</text>
<text x="227.2" y="30.4">PROCESS:REF</text>
<text x="247.9" y="34.4">:</text>
<text x="252.8" y="34.4">REF</text>
<text x="261.7" y="30.4">NOTE</text>
<text x="264.5" y="34.4">NOTE</text>
<text x="398.1" y="33">NON</text>
<text x="411.1" y="33">DESTRUCTIVE</text>
<text x="444.9" y="33">TESTING</text>
<text x="183" y="38.3">FINISH</text>
<text x="201.1" y="38.3">&amp;</text>
<text x="208" y="38.3">DEPTH</text>
<text x="247.8" y="38.3">:REF</text>
<text x="261.2" y="38.3">NOTE</text>
<text x="344.2" y="41.7">MATERIAL</text>
<text x="417.4" y="41.7">HEAT</text>
<text x="432.2" y="41.7">TREATMENT</text>
<text x="183" y="46.2">WELD</text>
<text x="183" y="42.2">TEST</text>
<text x="197.1" y="42.2">COUPON</text>
<text x="198.6" y="46.2">CLASS</text>
<text x="219.4" y="42.2">SIZE</text>
<text x="247.6" y="46.2">:</text>
<text x="248.4" y="42.2">:O78.75mm(20mmLENGTH-01NOS)RAW</text>
<text x="252.4" y="46.2">B</text>
<text x="258.5" y="46.2">IF</text>
<text x="265.7" y="46.2">APPLICABLE</text>
<text x="327.4" y="45.7">ULTRASONIC</text>
<text x="358.8" y="45.7">TEST</text>
<text x="383.9" y="45.6">DIE</text>
<text x="394.4" y="45.6">PENETRATION</text>
<text x="428.5" y="45.6">TEST</text>
<text x="442.5" y="45.6">+</text>
<text x="449.4" y="45.6">ULTRASONIC</text>
<text x="480.9" y="45.6">TEST</text>
<text x="498.9" y="46">MAGNETIC</text>
<text x="514.3" y="42">FINISH</text>
<text x="524.9" y="46">PARTICLE</text>
<text x="532.4" y="42">COMPOMENT</text>
<text x="549.4" y="46">INSPECTION</text>
<text x="183.2" y="59.4">NOTE</text>
<text x="198.4" y="59.4">T</text>
<text x="204" y="59.4">+</text>
<text x="210.9" y="59.4">S</text>
<text x="217" y="59.4">:-</text>
<text x="225.7" y="59.4">(French)</text>
<text x="399.4" y="66">RAPPORT</text>
<text x="423.2" y="66">DU</text>
<text x="432.8" y="66">CTM</text>
<text x="445.1" y="66">REQUIS</text>
<text x="183" y="68.4">PROCÉDÉ</text>
<text x="207.4" y="68.4">H.T.</text>
<text x="247.9" y="68.4">:</text>
<text x="252.7" y="68.4">REF</text>
<text x="264.4" y="68.4">NOTE</text>
<text x="396.8" y="69.9">CONTRÔLE</text>
<text x="423.9" y="69.9">NON</text>
<text x="436.9" y="69.9">DESTRUCTIF</text>
<text x="183" y="72.3">DURETÉ</text>
<text x="183" y="76.2">FINITION</text>
<text x="203.8" y="72.3">ET</text>
<text x="205.3" y="76.2">ET</text>
<text x="212.4" y="72.3">PROFONDEUR</text>
<text x="213.9" y="76.2">PROFONDEUR</text>
<text x="246.3" y="72.3">:</text>
<text x="247.8" y="76.2">:</text>
<text x="251.1" y="72.3">REF</text>
<text x="252.7" y="76.2">REF</text>
<text x="262.8" y="72.3">NOTE</text>
<text x="264.3" y="76.2">NOTE</text>
<text x="392.9" y="76.8">TRAITEMENT</text>
<text x="423.6" y="76.8">DE</text>
<text x="432.7" y="76.8">LA</text>
<text x="441.4" y="76.8">CHALEUR</text>
<text x="183" y="80.2">DIMENSION</text>
<text x="214.4" y="80.2">TEST</text>
<text x="228.5" y="80.2">COUPON</text>
<text x="250.9" y="80.2">:O78.75mm(20mmLENGTH-01NOS)</text>
<text x="327.9" y="82.6">TEST</text>
<text x="329.9" y="78.7">MATIÈRE</text>
<text x="342" y="82.6">ULTRASONIQUE</text>
<text x="352.2" y="78.7">PREMIÈRE</text>
<text x="379.8" y="80.7">TEST</text>
<text x="393.8" y="80.7">DE</text>
<text x="403" y="80.7">PÉNÉTRATION</text>
<text x="437.1" y="80.7">DE</text>
<text x="446.2" y="80.7">MATRICE</text>
<text x="468.8" y="80.7">+</text>
<text x="476.6" y="82.3">INSPECTION</text>
<text x="498" y="78.3">COMPOSANT</text>
<text x="506.8" y="82.3">MAGNÉTIQUE</text>
<text x="529.2" y="78.3">DE</text>
<text x="538.3" y="78.3">FINITION</text>
<text x="539.1" y="82.3">DES</text>
<text x="551.2" y="82.3">PARTICULES</text>
<text x="183" y="84.1">CLASSE</text>
<text x="203.6" y="84.1">D'USINAGE</text>
<text x="250.2" y="84.1">:</text>
<text x="255" y="84.1">B</text>
<text x="261.1" y="84.1">IF</text>
<text x="268.3" y="84.1">APPLICABLE</text>
<text x="403.3" y="84.7">TEST</text>
<text x="417.4" y="84.7">ULTRASONIQUE</text>
</g>
<g font-size="4.2">
<text x="423.7" y="14.3">NOTE : STANDARD FASTENER TORQUE AS PER STD-DES-01-00</text>
<text x="553.8" y="14">FR-DES-006-00</text>
<text x="21.1" y="404.3">NOTE FOR WIPRO PARI DESIGN -REF. ONLY</text>
<text x="44.5" y="408.8">WEAR DETAILS : N.A.</text>
</g>
<g font-size="3.9">
<text x="400" y="357.1">REVISION</text>
<text x="455.9" y="357.1">DESCRIPTION</text>
<text x="526.4" y="357.1">DATE</text>
<text x="540" y="357.1">DRN.BY</text>
<text x="357.8" y="383.3">RESERVED</text>
<text x="382.3" y="383.3">SPACE</text>
<text x="357.8" y="388.9">FOR</text>
<text x="357.8" y="394.5">CONTROLLED</text>
<text x="387.8" y="394.5">COPY</text>
<text x="357.8" y="400">STAMP</text>
</g>
<text font-size="3.6" x="490.3" y="376.1">MASTER A</text>
<text font-size="3.5" x="402.4" y="373.3">www.wipropari.com</text>
<g font-size="3.1">
<text x="565.1" y="353.5">LIMITS</text>
<text x="562" y="371.7">DRAWING TYPE</text>
<text x="437" y="372.3">DESCRIPTION</text>
<text x="436.5" y="380.8">SURFACE AREA</text>
<text x="453.3" y="380.8">SURFACE TREATMENT</text>
<text x="489.7" y="380.8">MACHINING</text>
<text x="509.5" y="380.8">DESIGN UNIT</text>
<text x="530.6" y="380.8">DESIGN UNIT CD.</text>
<text x="558" y="380.6">TEAM NO.</text>
<text x="570.3" y="380.7">SHEET SIZE</text>
<text x="575.6" y="386.1">A2</text>
<text x="436.4" y="391.1">REFERENCE DWG.</text>
<text x="437.8" y="395.5">DRN.BY</text>
<text x="451.4" y="395.4">CHKD.BY</text>
<text x="466.6" y="395.5">APPD.BY</text>
<text x="486.7" y="395.4">MATERIAL</text>
<text x="488.9" y="390.9">PART CLASS.</text>
<text x="515.6" y="390.9">HEAT TREATMENT</text>
<text x="519.6" y="395.9">DRG./PART CODE</text>
<text x="558.9" y="395.5">REV.</text>
<text x="571.4" y="395.6">SCALE</text>
<text x="484.3" y="404.2">NET WEIGHT-Kg</text>
<text x="571.4" y="404.7">SHEET</text>
</g>
<text font-size="3" x="579.5" y="230.1">°</text>
<g font-size="2.8">
<text x="299.1" y="332.1">3.2</text>
<text x="560.4" y="357.7">Gen Tol.: IS 2102</text>
<text x="306.7" y="363.6">3.2</text>
<text x="399.1" y="376.6">1.ALL DIMENSIONS ARE</text>
<text x="399" y="382.7">2.DO NOT SCALE</text>
<text x="399" y="388.7">3.IF IN DOUBT ,</text>
<text x="399" y="395.4">LOCATION :</text>
<text x="420.5" y="396">PUNE</text>
<text x="404.2" y="402">ALL RIGHTS OF REPRODUCTION &amp;</text>
<text x="437" y="401.2">03006330</text>
<text x="451.3" y="401.2">03004785</text>
<text x="466.3" y="401.2">03002882</text>
<text x="404.7" y="405.4">DISTRIBUTION ARE RESERVED</text>
</g>
<g font-size="2.7">
<text x="564.6" y="376.2">MACHINING</text>
<text x="399.9" y="379.7">IN mm</text>
<text x="399.7" y="385.7">DRAWING.</text>
<text x="436.9" y="385.4">8.69 in^2</text>
<text x="471.4" y="385.5">#</text>
<text x="498.9" y="385">#</text>
<text x="513.6" y="385.3">WPES</text>
<text x="537.3" y="385.1">0300</text>
<text x="559.7" y="385.1">PL-02</text>
<text x="399.7" y="391.8">ASK TEAM MEMBER</text>
<text x="474.6" y="391.2">---</text>
<text x="507.1" y="391.2">T+S</text>
<text x="561" y="391.1">---</text>
<text x="493.4" y="399.5">#</text>
<text x="572.8" y="399.7">1 : 1</text>
<text x="400.1" y="402.5">C</text>
<text x="436.6" y="408.7">17/04/2025</text>
<text x="450.9" y="408.8">17/04/2025</text>
<text x="466" y="408.9">17/04/2025</text>
<text x="489.6" y="408.5">0.06 kg</text>
<text x="571.4" y="408.7">1 OF 1</text>
</g>
<g font-size="2.5">
<text x="554.9" y="218.3">DEBURR AND REMOVE SHARP</text>
<text x="555.2" y="221">EDGES UNLESS SHARP EDGE</text>
<text x="556.1" y="227.1">UNSP.RADII</text>
<text x="556.8" y="223.8">REQUIREMENT SPECIFIED</text>
<text x="571.4" y="226.9">UNSP.CHF.</text>
<text x="559.2" y="229.9">0.5 R</text>
<text x="572.3" y="230.1">0.5 X 45</text>
<text x="559.8" y="238">UP TO 10</text>
<text x="576.1" y="238.1">±1.5°</text>
<text x="558.5" y="242.2">10 UP TO 50</text>
<text x="575.5" y="242.3">±0°50'</text>
<text x="557.4" y="250.7">120 UP TO 400</text>
<text x="557.9" y="246.5">50 UP TO 120</text>
<text x="575.5" y="250.7">±0°15'</text>
<text x="575.5" y="246.5">±0°25'</text>
<text x="558.7" y="259.4">0.5 UP TO 3</text>
<text x="559.5" y="263.7">3 UP TO 6</text>
<text x="576.6" y="263.6">±0.2</text>
<text x="576.6" y="259.4">±0.1</text>
<text x="559" y="267.9">6 UP TO 30</text>
<text x="576.6" y="267.9">±0.5</text>
<text x="557.8" y="272.2">30 UP TO 120</text>
<text x="576.6" y="272.2">±0.8</text>
<text x="556.9" y="280.7">315 UP TO 1000</text>
<text x="557.3" y="276.4">120 UP TO 315</text>
<text x="576.6" y="276.4">±1.2</text>
<text x="577.7" y="280.7">±2</text>
<text x="556.4" y="284.9">1000 UP TO 2000</text>
<text x="577.6" y="284.9">±3</text>
<text x="558.9" y="289.2">OVER 2000</text>
<text x="577.7" y="289.3">±4</text>
<text x="560" y="297.9">UP TO 10</text>
<text x="577.1" y="297.9">±1°</text>
<text x="558.5" y="302.1">10 UP TO 50</text>
<text x="575.5" y="302.1">±0°30'</text>
<text x="557.4" y="310.6">120 UP TO 400</text>
<text x="558.2" y="306.3">50 UP TO 120</text>
<text x="575.5" y="310.6">±0°10'</text>
<text x="575.5" y="306.4">±0°20'</text>
<text x="558.8" y="319.2">0.5 UP TO 3</text>
<text x="559.4" y="323.4">3 UP TO 6</text>
<text x="576.6" y="319.2">±0.1</text>
<text x="576.6" y="323.5">±0.1</text>
<text x="558.9" y="327.7">6 UP TO 30</text>
<text x="576.7" y="327.7">±0.2</text>
<text x="557.8" y="332">30 UP TO 120</text>
<text x="576.6" y="332">±0.3</text>
<text x="556.8" y="340.5">315 UP TO 1000</text>
<text x="557.3" y="336.3">120 UP TO 315</text>
<text x="576.6" y="336.3">±0.5</text>
<text x="576.6" y="340.5">±0.8</text>
<text x="415.2" y="346.4">.</text>
<text x="530.3" y="346.5">.</text>
<text x="545.9" y="346.4">.</text>
<text x="556.2" y="344.7">1000 UP TO 2000</text>
<text x="576.6" y="344.7">±1.2</text>
<text x="415.2" y="351.5">FLATNESS ADDED &amp; TOLERANCE UPDATED</text>
<text x="524.1" y="351.3">17/04/2025</text>
<text x="540.6" y="351.4">03006330</text>
<text x="558.9" y="349">OVER 2000</text>
<text x="577.6" y="349">±2</text>
</g>
<g font-size="2.4">
<text x="7.7" y="382.7" transform="rotate(-90 7.7 382.7)">Uploading\2022-23\P23Y5\P23Y5B096056.dft</text>
<text x="7.7" y="409.8" transform="rotate(-90 7.7 409.8)">\\srv01043\ExDM</text>
</g>
<g font-size="2.1">
<text x="558.5" y="232.4">UNSPECIFIED TOL.(FAB)</text>
<text x="559.5" y="234.7">FOR ANGULAR IN mm.</text>
<text x="558.6" y="253.9">UNSPECIFIED TOL.(FAB)</text>
<text x="560.7" y="256.3">FOR LINEAR IN mm.</text>
<text x="558.7" y="292.3">UNSPECIFIED TOL.(M/C)</text>
<text x="559.6" y="294.7">FOR ANGULAR IN mm.</text>
<text x="558.7" y="313.7">UNSPECIFIED TOL.(M/C)</text>
<text x="560.6" y="316.1">FOR LINEAR IN mm.</text>
</g>
</svg>
